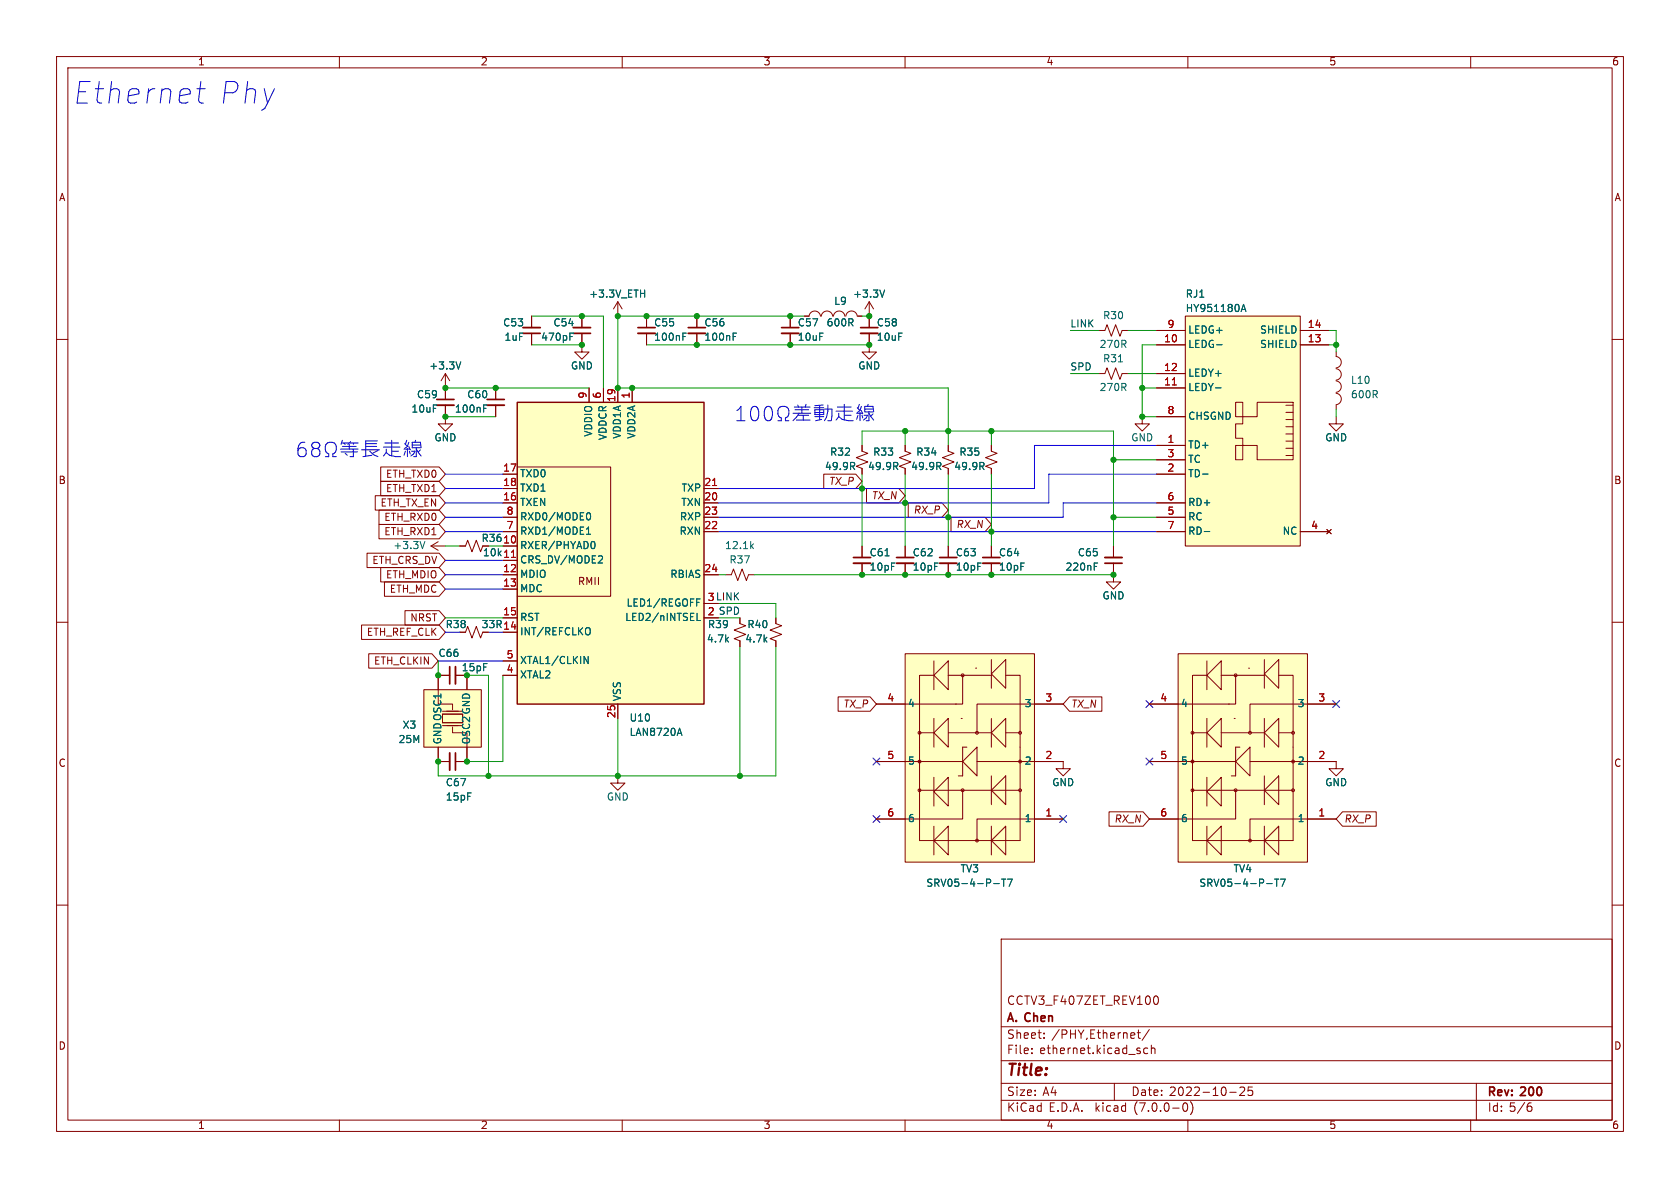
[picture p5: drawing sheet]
<svg xmlns="http://www.w3.org/2000/svg" width="297mm" height="210mm" viewBox="0 0 297 210" stroke-linecap="round" stroke-linejoin="round" font-family="sans-serif">
<g fill="none" stroke="#840000" stroke-width=".18">
<path d="M10 10h277v190h-277zM12 12h273v186h-273zM60 10v2M110 10v2M160 10v2M210 10v2M260 10v2M10 60h2M114.3 55.9v2M114.3 58.9v2.1M123.2 55.9v2M123.2 58.9v2.1"/>
<path d="M139.7 55.9v2M139.7 58.9v2.1M285 60h2M10 110h2M285 110h2M10 160h2M285 160h2M177 166h108v32h-108zM204.3 176.1a.81 .81 0 0 1 .6 .6 .81 .81 0 0 1-.3 .8l-.3 .1M60 198v2M110 198v2M160 198v2"/>
<path d="M177 194.5h108M177 191.5h108M177 187.5h108M177 181.5h108M182.4 186.1v.2M182.4 185.3v.2M184.6 183.4v.2M184.6 182.6v.2M197 191.5v3M200.5 182.6l.1 .3-.7 .2M201 182.6h.6M201.3 182.1v1.2l.3 .3"/>
<path d="M202.9 185.3h-.4l-.3 .2v.5l.1 .2h.6M203.2 182l-1.3 1.9M203.5 185.4l.3-.1h.3l.1 1M203.5 184.8v1.5M209.3 195h.2a.81 .81 0 0 1 .5 .6 .81 .81 0 0 1-.3 .8l-.1 .1a.81 .81 0 0 1-.6-.7 .81 .81 0 0 1 .3-.8zM210 198v2M210.5 194.8a1.74 1.74 0 0 1 0 2.2M217.4 193.1h1.1M219.2 192.3l.6-.1 .2 .1v.3l-.9 1.1h.9M221.4 192.2h-.7l-.1 .7 .2-.2 .5 .1 .2 .2-.1 .5-.2 .2-.6-.2M260 198v2M261 191.5v6.5"/>
<path d="M270.3 195.5h.2l.3 .3v.5l-.5 .2M270.4 195h-.1"/>
</g>
<path d="M112.8 58.9h3M121.7 58.9h3M138.2 58.9h3" fill="none" stroke="#840000" stroke-width=".33"/>
<path d="M112.8 57.9h3M121.7 57.9h3M138.2 57.9h3" fill="none" stroke="#840000" stroke-width=".3"/>
<path d="M120.7 58.9h.6M129.6 58.9h.6" fill="none" stroke="#006464" stroke-width=".18"/>
<path d="M160 115.6h22.9v36.8h-22.9z" fill="#ffffc2" stroke="#ffffc2" stroke-width=".18"/>
<g fill="#ffffc2">
<path d="M165.1 148.6l2.5-2.5v5z"/>
<path d="M165.1 139.9l2.5-2.5v5.1z"/>
<path d="M165.1 129.5l2.5-2.5v5.1z"/>
<path d="M165.1 119.4l2.5-2.6v5.1z"/>
<path d="M170.2 134.6l2.5-2.5v5.1z"/>
<path d="M175.3 148.6l2.5-2.5v5z"/>
<path d="M175.3 139.7l2.5-2.5v5z"/>
<path d="M175.3 129.5l2.5-2.5v5.1z"/>
<path d="M175.3 119.1l2.5-2.5v5.1z"/>
</g>
<g fill="none" stroke="#840000" stroke-width=".18">
<path d="M94 55.9v2M94 58.9v2.1M102.9 58.9v3.3h1.2l-1.2 1.3-1.3-1.3h1.3M102.9 55.9v2M109.2 53.3l-.7 1.3M109.2 53.3v2.6M109.2 53.3l.8 1.3M142.2 55.9h.8M143 55.9a1.01 1.01 0 0 1 1-.9 1.01 1.01 0 0 1 1.1 .9M145.2 55.9a1.01 1.01 0 0 1 1-.9 1.01 1.01 0 0 1 1 .9M147.3 55.9a1.01 1.01 0 0 1 1-.9 1.01 1.01 0 0 1 1.1 .9M149.5 55.9a1.01 1.01 0 0 1 1-.9 1.01 1.01 0 0 1 1.1 .9"/>
<path d="M151.6 55.9h.8M153.7 58.9v3.3h1.2l-1.2 1.3-1.3-1.3h1.3M153.7 53.3l-.8 1.3M153.7 53.3v4.6M153.7 53.3l.7 1.3M78.7 71.6v3.3h1.3l-1.3 1.3-1.2-1.3h1.2M78.7 66l-.7 1.3M78.7 66v4.6M78.7 66l.8 1.3M87.6 68.6v2M87.6 71.6v2.1M104.1 68.6v2.5"/>
<path d="M106.7 68.6v2.5M109.2 68.6v2.5M111.8 68.6v2.5M152.4 78.7v1.1l1 .3-2 .8 2 .8-2 .7 1 .4v1M160 78.7v1.1l1 .3-2 .8 2 .8-2 .7 1 .4v1M167.6 78.7v1.1l1.1 .3-2.1 .8 2.1 .8-2.1 .7 1 .4v1M175.3 78.7v1.1l1 .3-2.1 .8 2.1 .8-2.1 .7 1.1 .4v1M201.9 73.7v1.2h1.3l-1.3 1.3-1.2-1.3h1.2M76.2 96.5l1.3 .8M76.2 96.5h2.5M77.5 95.8l-1.3 .7M88.9 96.5h2.5"/>
<path d="M88.9 99.1h2.5M88.9 88.9h2.5M88.9 83.8h2.5M88.9 86.4h2.5M88.9 94h2.5M88.9 91.4h2.5M91.4 82.6h16.5v22.8h-16.5M124.5 88.9h2.5M124.5 86.4h2.5M124.5 94h2.5M124.5 91.4h2.5M175.3 96.5v2.1"/>
<path d="M175.3 99.6v2M196.8 99.6v3.3h1.3l-1.3 1.2-1.2-1.2h1.2M196.8 96.5v2.1M88.9 119.4h2.5M88.9 101.6h2.5M88.9 104.1h2.5M88.9 111.8h2.5M88.9 109.2h2.5M88.9 116.8h2.5M124.5 101.6h2.5M124.5 109.2h2.5M124.5 106.7h2.5"/>
<path d="M130.8 109.2v1l1 .4-2 .8 2 .7-2 .8 1 .4v1M137.2 109.2v1l1 .4-2.1 .8 2.1 .7-2.1 .8 1.1 .4v1M160 115.6h22.9v36.8h-22.9zM165.1 119.4h-2.5v10.1M165.1 119.4l2.5-2.6v5.1zM165.1 116.8v5.1M167.6 119.4h7.7M170.2 119.4v5.1h-15.3M172.5 118.1h.1M175.3 119.1l2.5-2.5v5.1zM175.3 116.6v5.1M177.8 119.4h2.5v10.1"/>
<path d="M77.5 134.6h2M80.5 134.6h2M109.2 137.2v1.2h1.3l-1.3 1.3-1.3-1.3h1.3M109.2 124.5v2.5M154.9 134.6h15.3M162.6 139.7h17.7M165.1 129.5h-2.5v19.1h17.7v-19.1h-2.5M165.1 139.9l2.5-2.5v5.1zM165.1 129.5l2.5-2.5v5.1zM165.1 127v5.1M165.1 137.4v5.1M167.6 129.5h7.7"/>
<path d="M168.9 124.5h.1M169.9 127h.1M170.2 139.7v5.1h-15.3M170.2 134.6l2.5-2.5v5.1zM170.9 132.1h-.7v5.1h-.8M172.7 134.6h15.3v1.3h1.2l-1.2 1.3-1.3-1.3h1.3M175.3 139.7l2.5-2.5v5zM175.3 129.5l2.5-2.5v5.1zM175.3 127v5.1M175.3 137.2v5M188 124.5h-15.3v5M236.2 134.6v1.3h1.3l-1.3 1.3-1.3-1.3h1.3"/>
<path d="M165.1 148.6l2.5-2.5v5zM165.1 146.1v5M175.3 148.6l2.5-2.5v5zM175.3 146.1v5M188 144.8h-15.3v3.8"/>
<circle cx="170.2" cy="119.4" r=".25"/>
<circle cx="162.6" cy="139.7" r=".25"/>
<circle cx="162.6" cy="134.6" r=".25"/>
<circle cx="162.6" cy="129.5" r=".25"/>
<circle cx="170.2" cy="139.7" r=".25"/>
<circle cx="172.7" cy="129.5" r=".25"/>
<circle cx="180.3" cy="129.5" r=".25"/>
<circle cx="180.3" cy="139.7" r=".25"/>
<circle cx="180.3" cy="134.6" r=".25"/>
<circle cx="172.7" cy="148.6" r=".25"/>
</g>
<g fill="none" stroke="#006464" stroke-width=".18">
<path d="M100.7 58.9h.6M113.2 51.9h.8M114 51.3v1.2M156.4 51.3l-.4 1.2M81.5 64l-.5 1.2M85.5 71.6h.6M75.1 95.7l-.4 1.3M103.7 94.4h.7M103.7 93.5l.3-.3v1.2M104 90.6a.68 .68 0 0 1 .4 .7 .68 .68 0 0 1-.4 .6M104.9 95.7a.79 .79 0 0 1 0 1.3M106.4 98.3l.1 .2v.3l-.8 .7h.8"/>
<path d="M150.7 82.4l.4 .6M151 81.9v.4M158.3 82.4l.4 .6M158.7 81.9v.4M165.9 82.4l.4 .6M166.3 81.9v.4M173.5 82.4l.5 .6M173.9 81.9v.4M193.5 99.5h.6M103.3 116l.7 1.3v-1.3M104.2 111a.9 .9 0 0 1 0 1.2M123.2 106.5h.4"/>
<path d="M123.2 105.9h.6M123.2 108.4v1.3h.6M119.8 129.6h.6M120.1 128.7l.5 1.3M175.7 156.2h1M177.1 155.4h.7M177.4 155.4v1.3M178.1 155.4h.8l-.5 1.3"/>
</g>
<path d="M92.5 57.9h3M101.3 57.9h3.1M152.1 58.9h3.1M77.2 71.6h3.1M86.1 71.6h3.1M173.7 99.6h3.1M195.3 98.6h3.1M79.5 133.1v3" fill="none" stroke="#840000" stroke-width=".33"/>
<path d="M92.5 58.9h3M101.3 58.9h3.1M152.1 57.9h3.1M77.2 70.6h3.1M86.1 70.6h3.1M173.7 98.6h3.1M195.3 99.6h3.1M80.5 133.1v3" fill="none" stroke="#840000" stroke-width=".3"/>
<g fill="#ffffc2" stroke="#ffffc2" stroke-width=".18">
<path d="M91.4 71.1h33.1v53.4h-33.1z"/>
<path d="M208.3 115.6h22.8v36.8h-22.8z"/>
</g>
<path d="M91.4 71.1h33.1v53.4h-33.1z" fill="none" stroke="#840000" stroke-width=".25"/>
<path d="M90.4 98.5h.7M126 85.8h.7" fill="none" stroke="#a90000" stroke-width=".18"/>
<g fill="#ffffc2">
<path d="M215.9 146.1v5l-2.5-2.5z"/>
<path d="M215.9 137.4v5.1l-2.5-2.6z"/>
<path d="M213.4 129.5l2.5-2.5v5.1z"/>
<path d="M213.4 119.4l2.5-2.6v5.1z"/>
<path d="M218.4 134.6l2.6-2.5v5.1z"/>
<path d="M223.5 148.6l2.6-2.5v5z"/>
<path d="M223.5 139.7l2.6-2.5v5z"/>
<path d="M223.5 129.5l2.6-2.5v5.1z"/>
<path d="M223.5 119.1l2.6-2.5v5.1z"/>
</g>
<g fill="none" stroke="#840000" stroke-width=".18">
<path d="M81.3 96.5h1l.4-1 .7 2 .8-2 .8 2 .3-1M152.4 96.5v2.1M152.4 99.6v2M160 96.5v2.1M160 99.6v2M77.5 119.4h2M80.5 119.4h2M208.3 115.6h22.8v36.8h-22.8zM213.4 119.4h-2.6v10.1M213.4 119.4l2.5-2.6v5.1zM213.4 116.8v5.1M215.9 119.4h7.6"/>
<path d="M218.4 119.4v5.1h-15.2M220.7 118.1h.1M223.5 119.1l2.6-2.5v5.1zM223.5 116.6v5.1M226.1 119.4h2.5v10.1M203.2 134.6h15.2M210.8 139.7h17.8M213.4 129.5h-2.6v19.1h17.8v-19.1h-2.5M213.4 129.5l2.5-2.5v5.1zM213.4 127v5.1M213.4 137.4v5.1M215.9 137.4v5.1l-2.5-2.6z"/>
<path d="M215.9 129.5h7.6M217.2 124.5h.1M218.2 127h.1M218.4 139.7v5.1h-15.2M218.4 134.6l2.6-2.5v5.1zM219.2 132.1h-.8v5.1h-.7M221 134.6h15.2M223.5 139.7l2.6-2.5v5zM223.5 129.5l2.6-2.5v5.1zM223.5 127v5.1M223.5 137.2v5M236.2 124.5h-15.2v5"/>
<path d="M213.4 146.1v5M215.9 146.1v5l-2.5-2.5zM223.5 148.6l2.6-2.5v5zM223.5 146.1v5M236.2 144.8h-15.2v3.8"/>
<circle cx="218.4" cy="119.4" r=".25"/>
<circle cx="210.8" cy="139.7" r=".25"/>
<circle cx="210.8" cy="134.6" r=".25"/>
<circle cx="210.8" cy="129.5" r=".25"/>
<circle cx="218.4" cy="139.7" r=".25"/>
<circle cx="221" cy="129.5" r=".25"/>
<circle cx="228.6" cy="139.7" r=".25"/>
<circle cx="228.6" cy="134.6" r=".25"/>
<circle cx="228.6" cy="129.5" r=".25"/>
<circle cx="221" cy="148.6" r=".25"/>
</g>
<path d="M223.9 156.2h1M225.3 155.4h.8M225.7 155.4v1.3M226.4 155.4h.8l-.5 1.3" fill="none" stroke="#006464" stroke-width=".18"/>
<path d="M150.9 99.6h3M158.5 99.6h3M80.5 117.9v3" fill="none" stroke="#840000" stroke-width=".33"/>
<path d="M150.9 98.6h3M158.5 98.6h3M79.5 117.9v3" fill="none" stroke="#840000" stroke-width=".3"/>
<path d="M74.9 121.9h10.2v10.2h-10.2z" fill="#ffffc2" stroke="#ffffc2" stroke-width=".18"/>
<path d="M78.2 126.2h3.6v1.6h-3.6z" fill="#ffffc2"/>
<g fill="none" stroke="#840000" stroke-width=".18">
<path d="M194.3 58.4h1l.4-1 .8 2 .7-2 .8 2 .4-1h1M236.2 73.7v1.2h1.3l-1.3 1.3-1.3-1.3h1.3M167.6 96.5v2.1M167.6 99.6v2M77.5 119.4v5.1h2.5v1M82.3 111.8l.4-1.1 .7 2.1 .8-2.1 .8 2.1 .3-1M82.5 119.4v2.5M128.3 101.6h1l.4-1 .7 2 .8-2 .8 2 .3-1h1M74.9 121.9h10.2v10.2h-10.2zM77.5 132.1v2.5M78.2 126.2h3.6v1.6h-3.6M78.2 126.2h3.6v1.6h-3.6z"/>
<path d="M78.2 125.7h3.6M78.2 128.3h3.6M80 128.5v1h2.5v5.1"/>
</g>
<path d="M166.1 99.6h3.1" fill="none" stroke="#840000" stroke-width=".33"/>
<path d="M166.1 98.6h3.1" fill="none" stroke="#840000" stroke-width=".3"/>
<path d="M132.8 96.5l.4 .5M133.2 96.1l-.5 .5" fill="none" stroke="#006464" stroke-width=".18"/>
<g fill="#ffffc2" stroke="#ffffc2" stroke-width=".18">
<path d="M209.5 55.9h20.4v40.6h-20.4z"/>
<path d="M218.4 78.7h1.3v2.6h-1.3z"/>
<path d="M218.4 71.1h1.3v2.6h-1.3z"/>
</g>
<path d="M218.4 74.9h1.3v-1.2h2.5v-2.6h6.4v10.2h-6.4v-2.6h-2.5v-1.2h-1.3z" fill="#ffffc2"/>
<g fill="none" stroke="#840000" stroke-width=".18">
<path d="M94 55.9v2M94 58.9v2.1M102.9 55.9v2M102.9 58.9v2.1M114.3 55.9v2M114.3 58.9v2.1M123.2 55.9v2M123.2 58.9v2.1M139.7 55.9v2M139.7 58.9v2.1M142.2 55.9h.8M151.6 55.9h.8"/>
<path d="M153.7 55.9v2M153.7 58.9v2.1M204.5 58.4h5M209.5 55.9h20.4v40.6h-20.4zM229.9 58.4h5M78.7 68.6v2M78.7 71.6v2.1M87.6 68.6v2M87.6 71.6v2.1M104.1 68.6v2.5M106.7 68.6v2.5M109.2 68.6v2.5"/>
<path d="M111.8 68.6v2.5M152.4 78.7v1.1M160 78.7v1.1M167.6 78.7v1.1M175.3 78.7v1.1M194.3 66h1l.4-1 .8 2.1 .7-2.1 .8 2.1 .4-1.1h1M204.5 78.7h5M204.5 61h5M204.5 68.6h5M204.5 66h5M204.5 73.7h5M218.4 78.7h1.3v2.6h-1.3z"/>
<path d="M218.4 71.1h1.3v2.6h-1.3zM218.4 74.9h1.3v-1.2h2.5v-2.6h6.4v10.2h-6.4v-2.6h-2.5v-1.2h-1.3zM227.3 72.9h1.3M227.3 79.3h1.3M227.3 78h1.3M227.3 76.7h1.3M227.3 75.4h1.3M227.3 74.2h1.3M227.3 71.6h1.3M229.9 61h5M236.2 63a1.01 1.01 0 0 1 .9 1 1.01 1.01 0 0 1-.9 1M236.2 65.2a1.01 1.01 0 0 1 .9 1 1.01 1.01 0 0 1-.9 1"/>
<path d="M236.2 67.3a1.01 1.01 0 0 1 .9 1 1.01 1.01 0 0 1-.9 1M236.2 69.5a1.01 1.01 0 0 1 .9 1 1.01 1.01 0 0 1-.9 1M236.2 62.2v.8M236.2 71.6v.8M64.9 97.8h12.7l1.1 1.3-1.1 1.2h-12.7zM66.3 87.6h11.3l1.1 1.3-1.1 1.3h-11.3zM67 92.7h10.6l1.1 1.3-1.1 1.3h-10.6zM67 90.2h10.6l1.1 1.2-1.1 1.3h-10.6zM67.3 82.5h10.3l1.1 1.3-1.1 1.3h-10.3zM67.3 85.1h10.3l1.1 1.3-1.1 1.2h-10.3zM81.3 96.5h1M88.9 83.8h2.5"/>
<path d="M88.9 94h2.5M88.9 91.4h2.5M88.9 88.9h2.5M88.9 96.5h2.5M88.9 99.1h2.5M88.9 86.4h2.5M124.5 94h2.5M124.5 91.4h2.5M124.5 88.9h2.5M124.5 86.4h2.5M145.6 83.8h5.7l1.1 1.3-1.1 1.3h-5.7zM152.4 82.8v1"/>
<path d="M152.4 96.5v2.1M152.4 99.6v2M153.2 86.4h5.7l1.1 1.2-1.1 1.3h-5.7zM160 82.8v1M160 96.5v2.1M160 99.6v2M160.6 88.9h5.9l1.1 1.3-1.1 1.2h-5.9zM167.6 82.8v1M167.6 96.5v2.1M167.6 99.6v2M168.1 91.4h6l1.2 1.3-1.2 1.3h-6zM175.3 82.8v1"/>
<path d="M175.3 96.5v2.1M175.3 99.6v2M196.8 96.5v2.1M196.8 99.6v2M204.5 83.8h5M204.5 81.3h5M204.5 94h5M204.5 91.4h5M204.5 88.9h5M227.3 80.5h1.3M229.9 94h5M234.6 93.6l.7 .8"/>
<path d="M235.3 93.6l-.7 .8M63.9 110.5h13.7l1.1 1.3-1.1 1.2h-13.7zM65.2 115.6h11.2l1.1 1.2-1.1 1.3h-11.2zM67.3 100.3h10.3l1.1 1.3-1.1 1.3h-10.3zM68 102.9h9.6l1.1 1.2-1.1 1.3h-9.6zM71.6 107.9h6l1.1 1.3-1.1 1.3h-6zM79.5 119.4h-2v2.5M80.5 119.4h2v2.5M88.9 101.6h2.5M88.9 104.1h2.5M88.9 111.8h2.5M88.9 109.2h2.5"/>
<path d="M88.9 119.4h2.5M88.9 116.8h2.5M124.5 101.6h2.5M124.5 109.2h2.5M124.5 106.7h2.5M130.8 109.2v1M130.8 113.3v1M137.2 109.2v1M137.2 113.3v1M77.5 132.1v2.5h2M82.5 132.1v2.5h-2M109.2 124.5v2.5"/>
<path d="M148.2 123.2h5.6l1.1 1.3-1.1 1.2h-5.6zM154.9 134.6h5.1M154.9 124.5h5.1M182.9 134.6h5.1M182.9 124.5h5.1M189.1 123.2h5.7v2.5h-5.7l-1.1-1.2zM203.2 134.6h5.1M203.2 124.5h5.1M231.1 134.6h5.1M231.1 124.5h5.1M154.9 144.8h5.1M182.9 144.8h5.1"/>
<path d="M196.1 143.5h6l1.1 1.3-1.1 1.3h-6zM203.2 144.8h5.1M231.1 144.8h5.1M237.3 143.5h6v2.6h-6l-1.1-1.3z"/>
</g>
<g fill="none" stroke="#006464" stroke-width=".18">
<path d="M100.7 58.9h.6M113.2 51.9h.8M114 51.3v1.2M120.7 58.9h.6M129.6 58.9h.6M156.4 51.3l-.4 1.2M219.4 55.1l.4-1.3 .5 1.3M219.5 54.7h.6M81.5 64l-.5 1.2M85.5 71.6h.6M214.9 68.6h1M215.1 60.9h.9"/>
<path d="M103.7 94.4h.7M103.7 93.5l.3-.3v1.2M104 90.6a.68 .68 0 0 1 .4 .7 .68 .68 0 0 1-.4 .6M104.9 95.7a.79 .79 0 0 1 0 1.3M106.4 98.3l.1 .2v.3l-.8 .7h.8M150.7 82.4l.4 .6M151 81.9v.4M158.3 82.4l.4 .6M158.7 81.9v.4M165.9 82.4l.4 .6M166.3 81.9v.4M173.5 82.4l.5 .6"/>
<path d="M173.9 81.9v.4M193.5 99.5h.6M212.6 83.8h1M212.9 94h1M103.3 116l.7 1.3v-1.3M104.2 111a.9 .9 0 0 1 0 1.2M123.2 106.5h.4M123.2 105.9h.6M123.2 108.4v1.3h.6M119.8 129.6h.6M120.1 128.7l.5 1.3M175.7 156.2h1"/>
<path d="M177.1 155.4h.7M177.4 155.4v1.3M178.1 155.4h.8l-.5 1.3M223.9 156.2h1M225.3 155.4h.8M225.7 155.4v1.3M226.4 155.4h.8l-.5 1.3"/>
</g>
<path d="M207.3 68h.7M90.4 98.5h.7M126 85.8h.7" fill="none" stroke="#a90000" stroke-width=".18"/>
<g fill="none" stroke="#0000c2" stroke-width=".18">
<path d="M34.8 15.7h1.5M35.5 14.4l-.4 3.3 .1 .3 .4 .2h.3M53.9 78.2a1.01 1.01 0 0 0-1.2 1.1v.9l.2 .4 .7 .1 .4-.2 .1-.9-.2-.3-.7-.1-.5 .4M55.6 79.3a.55 .55 0 0 1-.5-.6 .55 .55 0 0 1 .5-.5h.5a.55 .55 0 0 1 .4 .5 .55 .55 0 0 1-.4 .6M55.6 79.3l-.5 .5 .1 .7 .4 .2h.5l.4-.5v-.4l-.4-.5M55.6 79.3h.5M60.2 79.4h3.1M60.3 79.9h2.9M60.5 78.3h1.1M60.5 78.9h2.5M60.5 77.8l-.2 .8M60.8 78.3l.2 .3"/>
<path d="M61.7 78.6v.8M61.9 78.3h1.4M62 78.1l-.5 .5M62.5 79.4v1.3h-.6M62.5 78.3v.3M63.9 79.5h3.2M64.6 78.9h2M64.6 78.4h2M65.4 79.8l.6 .6 .8 .3M66.7 77.9h-2.1v2.7M66.8 79.6l-.9 .5M67.8 79h2.9"/>
<path d="M68 78.3h2.5M68.3 79.4v.6M69.2 77.8v2.8M69.4 79.8h1.1M71.4 79.4h1.1M71.5 78.4l.5 .5M71.7 79.8l-.3 .7M71.9 77.8l-.2 .8M72 79.3v1.4M72 78.9l-.5 .4M72.3 78.9l.2 .6M72.3 78.2l-.3 .7"/>
<path d="M72.4 79.8l.1 .4M72.8 79.8h.6l-.3 .4-.5 .4M72.9 78.7h1.4M73.5 77.8l-.1 .4M73.6 79.2v1.5h-.5M73.6 79.4l.8 1.2M74.3 79.2h-1.4v-1h1.4l.1 1M74.3 79.5l-.3 .4M130.3 74.4h1.4M130.3 72.6l.7-.8v2.6M132.9 72.1a.61 .61 0 0 1 .7-.3 .61 .61 0 0 1 .4 .5 1.49 1.49 0 0 1-.5 2.1 .65 .65 0 0 1-.7-.5 2.17 2.17 0 0 1 .1-1.8zM135.3 72.1a.61 .61 0 0 1 .7-.3 .61 .61 0 0 1 .4 .5 1.49 1.49 0 0 1-.4 2.1 .65 .65 0 0 1-.8-.5 2.17 2.17 0 0 1 .1-1.8z"/>
<path d="M137.5 74.4h.6v-.5a1.08 1.08 0 0 1-.5-1.5 1.08 1.08 0 0 1 1.5-.4 1.17 1.17 0 0 1-.2 1.9v.5h.6M140.2 73h3.1M140.4 72h2.8M140.5 72.4h2.5M140.8 74.3h2.4M141 71.6l.2 .4M141.2 73.4h1.8M141.3 73l-1.1 1.4M141.8 72v1M142 73.4v.9M142.5 71.5l-.1 .5M143.9 72.1h1.7"/>
<path d="M144.1 72.4h1.5v.9h-1.5zM144.1 72.9h1.5M144.1 73.7h1.5M144.9 71.7v2.4M145.3 74.1l-1.1 .3M145.5 71.6l-1.4 .1M145.7 72.3h1.4l-.1 2.1M146.4 74.4h.4M146.4 71.6v1.1l-.3 1.1-.4 .6M147.8 72.7h2.9M148 72h2.5M148.3 73.7l.6 .4 1.1 .3h.8"/>
<path d="M148.3 73v.7M148.3 73.7l-.5 .6M149.3 71.5v2.8M149.4 73.4h1.1M151.4 73h1.1M151.6 72.1l.4 .5M151.7 73.4l-.3 .7M151.9 71.5l-.2 .7M152 72.9v1.5M152 72.6l-.4 .3M152.3 72.6l.2 .6M152.3 71.8l-.3 .8"/>
<path d="M152.4 73.4l.1 .5M152.8 73.4h.6l-.3 .5-.5 .4M152.9 72.3h1.4M153.5 71.5l-.1 .3M153.6 72.8v1.6h-.5M153.6 73l.9 1.3M154.3 72.8h-1.4v-1h1.4l.2 1M154.3 73.2l-.3 .3M57.5 80.7h.6v-.5a1.08 1.08 0 0 1-.5-1.4 1.08 1.08 0 0 1 1.5-.5 1.17 1.17 0 0 1-.3 1.9v.5h.6M61 80.1l.4 .4M65.7 80.5l-1.5 .2M68.3 80l.6 .5 1.1 .2h.8"/>
<path d="M68.3 80l-.5 .6"/>
</g>
<g fill="none" stroke="#009600" stroke-width=".18">
<path d="M94 55.9h12.7v12.7M142.2 55.9h-33v12.7h58.4v10.1M152.4 55.9h1.3M189.2 58.4h5.1M199.4 58.4h5.1M234.9 58.4h1.3v3.8M78.7 73.7h8.9M78.7 68.6h25.4M94 61h8.9M114.3 61h39.4M152.4 78.7v-2.5h44.4v20.3M160 76.2v2.5"/>
<path d="M175.3 76.2v2.5M189.2 66h5.1M199.4 66h5.1M201.9 68.6h2.6M204.5 61h-2.6v12.7h2.6M234.9 61h1.3M236.2 72.4v1.3M78.7 96.5h2.6M86.4 96.5h2.5M152.4 83.8v12.7M160 83.8v12.7M167.6 83.8v12.7"/>
<path d="M175.3 83.8v12.7M196.8 81.3h7.7M196.8 91.4h7.7M77.5 116.8v2.6M78.7 109.2h10.2M82.5 119.4h3.9v17.8M88.9 119.4v15.2h-6.4M127 101.6h1.3M127 106.7h10.2v2.5M127 109.2h3.8M130.8 114.3v22.9M133.3 101.6h63.5"/>
<path d="M137.2 114.3v22.9h-59.7v-2.6M109.2 127v10.2"/>
</g>
<g fill="none" stroke="#00f" stroke-width=".18">
<path d="M204.5 78.7h-21.6v7.7h-55.9M78.7 91.4h10.2M78.7 86.4h10.2M78.7 88.9h10.2M78.7 83.8h10.2M78.7 94h10.2M78.7 99.1h10.2M127 94h77.5M204.5 88.9h-16.5v2.5h-61M204.5 83.8h-19.1v5.1h-58.4M77.5 116.8h11.4M78.7 104.1h10.2"/>
<path d="M78.7 101.6h10.2"/>
</g>
<path d="M154.3 134l1.2 1.2M155.5 134l-1.2 1.2M202.6 134l1.2 1.2M202.6 123.9l1.2 1.2M203.8 134l-1.2 1.2M203.8 123.9l-1.2 1.2M235.6 123.9l1.2 1.2M236.8 123.9l-1.2 1.2M154.3 144.2l1.2 1.2M155.5 144.2l-1.2 1.2M187.4 144.2l1.2 1.2M188.6 144.2l-1.2 1.2" fill="none" stroke="#000084" stroke-width=".18"/>
<g fill="#009600" stroke="#009600" stroke-width=".18">
<circle cx="114.3" cy="55.9" r=".46"/>
<circle cx="123.2" cy="61" r=".46"/>
<circle cx="123.2" cy="55.9" r=".46"/>
<circle cx="153.7" cy="55.9" r=".46"/>
<circle cx="139.7" cy="55.9" r=".46"/>
<circle cx="139.7" cy="61" r=".46"/>
<circle cx="78.7" cy="68.6" r=".46"/>
<circle cx="78.7" cy="73.7" r=".46"/>
<circle cx="153.7" cy="61" r=".46"/>
<circle cx="102.9" cy="55.9" r=".46"/>
<circle cx="109.2" cy="55.9" r=".46"/>
<circle cx="109.2" cy="68.6" r=".46"/>
<circle cx="111.8" cy="68.6" r=".46"/>
<circle cx="102.9" cy="61" r=".46"/>
<circle cx="87.6" cy="68.6" r=".46"/>
<circle cx="160" cy="88.9" r=".46"/>
<circle cx="160" cy="101.6" r=".46"/>
<circle cx="152.4" cy="101.6" r=".46"/>
<circle cx="152.4" cy="86.4" r=".46"/>
<circle cx="167.6" cy="101.6" r=".46"/>
<circle cx="175.3" cy="101.6" r=".46"/>
<circle cx="175.3" cy="94" r=".46"/>
<circle cx="196.8" cy="101.6" r=".46"/>
<circle cx="77.5" cy="119.4" r=".46"/>
<circle cx="109.2" cy="137.2" r=".46"/>
<circle cx="86.4" cy="137.2" r=".46"/>
<circle cx="130.8" cy="137.2" r=".46"/>
<circle cx="82.5" cy="134.6" r=".46"/>
<circle cx="77.5" cy="134.6" r=".46"/>
<circle cx="196.8" cy="91.4" r=".46"/>
<circle cx="201.9" cy="73.7" r=".46"/>
<circle cx="201.9" cy="68.6" r=".46"/>
<circle cx="196.8" cy="81.3" r=".46"/>
<circle cx="236.2" cy="61" r=".46"/>
<circle cx="160" cy="76.2" r=".46"/>
<circle cx="167.6" cy="76.2" r=".46"/>
<circle cx="167.6" cy="91.4" r=".46"/>
<circle cx="175.3" cy="76.2" r=".46"/>
</g>
<g font-size="5.3" fill="#0000c2">
<text x="12.7" y="19.1">Ethernet</text>
<text x="38.2" y="19.1">Phy</text>
</g>
<text font-size="2.8" fill="#840000" x="178" y="190.8">Title:</text>
<g font-size="2.1" fill="#840000">
<text x="178" y="177.9">CCTV3_F407ZET_REV100</text>
<text x="178" y="183.9">Sheet:</text>
<text x="178" y="181.1">A. Chen</text>
<text x="185.9" y="183.9">/PHY,Ethernet/</text>
<text x="178" y="186.6">File:</text>
<text x="183.8" y="186.6">ethernet.kicad_sch</text>
<text x="178" y="196.8">KiCad</text>
<text x="178" y="194">Size:</text>
<text x="184.3" y="194">A4</text>
<text x="185.4" y="196.8">E.D.A.</text>
<text x="193.7" y="196.8">kicad</text>
<text x="200" y="194">Date:</text>
<text x="200.6" y="196.8">(7.0.0-0)</text>
<text x="206.7" y="194">2022-10-25</text>
<text x="263" y="194.2">Rev:</text>
<text x="263" y="196.8">Id: 5/6</text>
<text x="269" y="194.2">200</text>
</g>
<g font-size="1.8" fill="#840000">
<text x="35" y="11.8">1</text>
<text x="85" y="11.8">2</text>
<text x="135" y="11.8">3</text>
<text x="185" y="11.8">4</text>
<text x="235" y="11.8">5</text>
<text x="285" y="11.8">6</text>
<text x="10.4" y="35.8">A</text>
<text x="285.4" y="35.8">A</text>
<text x="10.3" y="85.8">B</text>
<text x="67.1" y="89.8">ETH_TX_EN</text>
<text x="68.1" y="84.7">ETH_TXD0</text>
<text x="68.1" y="87.3">ETH_TXD1</text>
<text x="146.4" y="86">TX_P</text>
<text x="154" y="88.5">TX_N</text>
<text x="285.3" y="85.8">B</text>
<text x="67.8" y="94.9">ETH_RXD1</text>
<text x="67.8" y="92.4">ETH_RXD0</text>
<text x="161.4" y="91.1">RX_P</text>
<text x="168.9" y="93.6">RX_N</text>
<text x="65.7" y="100">ETH_CRS_DV</text>
<text x="85.1" y="96.1">R36</text>
<text x="68.1" y="102.5">ETH_MDIO</text>
<text x="68.8" y="105.1">ETH_MDC</text>
<text x="102.1" y="103.7">RMII</text>
<text x="64.7" y="112.7">ETH_REF_CLK</text>
<text x="72.4" y="110.1">NRST</text>
<text x="78.7" y="111.3">R38</text>
<text x="85.1" y="111.3">33R 14</text>
<text x="66" y="117.8">ETH_CLKIN</text>
<text x="149" y="125.4">TX_P</text>
<text x="189.4" y="125.4">TX_N</text>
<text x="10.3" y="135.8">C</text>
<text x="285.3" y="135.8">C</text>
<text x="196.9" y="145.7">RX_N</text>
<text x="237.6" y="145.7">RX_P</text>
<text x="10.3" y="185.8">D</text>
<text x="285.3" y="185.8">D</text>
<text x="35" y="199.8">1</text>
<text x="85" y="199.8">2</text>
<text x="135" y="199.8">3</text>
<text x="185" y="199.8">4</text>
<text x="235" y="199.8">5</text>
<text x="285" y="199.8">6</text>
</g>
<g font-size="1.8" fill="#006464">
<text x="104.1" y="52.9">+3.3V_ETH</text>
<text x="150.8" y="52.9">+3.3V</text>
<text x="209.6" y="52.9">RJ1</text>
<text x="88.9" y="58">C53</text>
<text x="97.8" y="58">C54</text>
<text x="115.6" y="58">C55</text>
<text x="124.5" y="58">C56</text>
<text x="141" y="58">C57</text>
<text x="146.1" y="58">600R</text>
<text x="147.4" y="54.2">L9</text>
<text x="154.9" y="58">C58</text>
<text x="194.9" y="56.7">R30</text>
<text x="209.6" y="55.4">HY951180A</text>
<text x="210.1" y="59.2">LEDG+</text>
<text x="222.6" y="59.2">SHIELD</text>
<text x="75.8" y="65.6">+3.3V</text>
<text x="89.1" y="60.5">1uF</text>
<text x="95.6" y="60.5">470pF</text>
<text x="100.9" y="65.6">GND</text>
<text x="115.6" y="60.5">100nF</text>
<text x="124.5" y="60.5">100nF</text>
<text x="141" y="60.5">10uF</text>
<text x="151.7" y="65.6">GND</text>
<text x="154.9" y="60.5">10uF</text>
<text x="194.3" y="61.8">270R</text>
<text x="194.9" y="64.3">R31</text>
<text x="210.1" y="61.8">LEDG-</text>
<text x="222.6" y="61.8">SHIELD</text>
<text x="73.6" y="70.7">C59</text>
<text x="82.5" y="70.7">C60</text>
<text x="194.3" y="69.4">270R</text>
<text x="210.1" y="69.4">LEDY-</text>
<text x="210.1" y="66.9">LEDY+</text>
<text x="238.8" y="68.1">L10</text>
<text x="238.8" y="70.7">600R</text>
<text x="72.7" y="73.2">10uF</text>
<text x="80.4" y="73.2">100nF</text>
<text x="105" y="77.3" transform="rotate(-90 105 77.3)">VDDIO</text>
<text x="107.5" y="77.9" transform="rotate(-90 107.5 77.9)">VDDCR</text>
<text x="110" y="77.7" transform="rotate(-90 110 77.7)">VDD1A</text>
<text x="112.6" y="77.7" transform="rotate(-90 112.6 77.7)">VDD2A</text>
<text x="210.1" y="74.5">CHSGND</text>
<text x="76.7" y="78.3">GND</text>
<text x="145.8" y="83.4">49.9R</text>
<text x="146.7" y="80.8">R32</text>
<text x="153.4" y="83.4">49.9R</text>
<text x="154.3" y="80.8">R33</text>
<text x="161" y="83.4">49.9R</text>
<text x="161.9" y="80.8">R34</text>
<text x="168.6" y="83.4">49.9R</text>
<text x="169.5" y="80.8">R35</text>
<text x="199.9" y="78.3">GND</text>
<text x="210.1" y="79.6">TD+</text>
<text x="210.1" y="82.1">TC</text>
<text x="234.2" y="78.3">GND</text>
<text x="91.9" y="89.7">TXEN</text>
<text x="91.9" y="84.6">TXD0</text>
<text x="91.9" y="87.2">TXD1</text>
<text x="120.3" y="89.7">TXN</text>
<text x="120.4" y="87.2">TXP</text>
<text x="210.1" y="84.6">TD-</text>
<text x="210.1" y="89.7">RD+</text>
<text x="91.9" y="94.8">RXD1/MODE1</text>
<text x="91.9" y="92.3">RXD0/MODE0</text>
<text x="120" y="94.8">RXN</text>
<text x="120.1" y="92.3">RXP</text>
<text x="210.1" y="92.3">RC</text>
<text x="210.1" y="94.8">RD-</text>
<text x="226.6" y="94.8">NC</text>
<text x="69.5" y="97.3">+3.3V</text>
<text x="85.3" y="98.6">10k 11</text>
<text x="88.9" y="96.3">10</text>
<text x="91.9" y="97.3">RXER/PHYAD0</text>
<text x="91.9" y="99.9">CRS_DV/MODE2</text>
<text x="128.1" y="97.3">12.1k</text>
<text x="128.9" y="99.9">R37</text>
<text x="153.7" y="98.6">C61</text>
<text x="153.7" y="101.2">10pF</text>
<text x="161.3" y="98.6">C62</text>
<text x="161.3" y="101.2">10pF</text>
<text x="168.9" y="98.6">C63</text>
<text x="168.9" y="101.2">10pF</text>
<text x="176.5" y="98.6">C64</text>
<text x="176.5" y="101.2">10pF</text>
<text x="188.3" y="101.2">220nF</text>
<text x="190.5" y="98.6">C65</text>
<text x="91.9" y="102.4">MDIO</text>
<text x="91.9" y="105">MDC</text>
<text x="110.6" y="107.5">LED1/REGOFF</text>
<text x="118.4" y="102.4">RBIAS</text>
<text x="194.9" y="106.2">GND</text>
<text x="91.9" y="112.6">INT/REFCLKO</text>
<text x="91.9" y="110">RST</text>
<text x="110.4" y="110">LED2/nINTSEL</text>
<text x="124.9" y="113.9">4.7k</text>
<text x="125.1" y="111.3">R39</text>
<text x="131.7" y="113.9">4.7k</text>
<text x="132.1" y="111.3">R40</text>
<text x="77.5" y="116.4">C66</text>
<text x="91.9" y="117.7">XTAL1/CLKIN</text>
<text x="91.9" y="120.2">XTAL2</text>
<text x="110" y="124" transform="rotate(-90 110 124)">VSS</text>
<text x="160.5" y="125.3">4</text>
<text x="181" y="125.3">3</text>
<text x="208.8" y="125.3">4</text>
<text x="229.3" y="125.3">3</text>
<text x="70.4" y="131.6">25M</text>
<text x="71.1" y="129.1">X3</text>
<text x="78.3" y="131.6" transform="rotate(-90 78.3 131.6)">GND</text>
<text x="78.3" y="127.6" transform="rotate(-90 78.3 127.6)">OSC1</text>
<text x="83.4" y="131.6" transform="rotate(-90 83.4 131.6)">OSC2 GND</text>
<text x="111.2" y="127.8">U10</text>
<text x="111.2" y="130.4">LAN8720A</text>
<text x="160.5" y="135.4">5</text>
<text x="181" y="135.4">2</text>
<text x="208.8" y="135.4">5</text>
<text x="229.3" y="135.4">2</text>
<text x="78.7" y="139.3">C67</text>
<text x="78.7" y="141.8">15pF</text>
<text x="107.2" y="141.8">GND</text>
<text x="186" y="139.3">GND</text>
<text x="234.2" y="139.3">GND</text>
<text x="160.5" y="145.6">6</text>
<text x="181" y="145.6">1</text>
<text x="208.8" y="145.6">6</text>
<text x="229.3" y="145.6">1</text>
<text x="169.8" y="154.5">TV3</text>
<text x="218" y="154.5">TV4</text>
<text x="163.7" y="157">SRV05-4-P-T7</text>
<text x="212" y="157">SRV05-4-P-T7</text>
</g>
<g font-size="1.8" fill="#0f0f0f">
<text x="189.2" y="58.1">LINK</text>
<text x="189.2" y="65.7">SPD</text>
<text x="125.1" y="106.4">3 LINK</text>
<text x="125.1" y="109">2 SPD</text>
</g>
<g font-size="1.8" fill="#a90000">
<text x="206.3" y="58.2">9</text>
<text x="231.1" y="58.2">14</text>
<text x="205.7" y="60.7">10</text>
<text x="205.7" y="65.8">12</text>
<text x="231.1" y="60.7">13</text>
<text x="103.9" y="70.5" transform="rotate(-90 103.9 70.5)">9</text>
<text x="106.4" y="70.5" transform="rotate(-90 106.4 70.5)">6</text>
<text x="109" y="71.1" transform="rotate(-90 109 71.1)">19</text>
<text x="111.5" y="70.5" transform="rotate(-90 111.5 70.5)">1</text>
<text x="205.7" y="68.3">11</text>
<text x="206.3" y="73.4">8</text>
<text x="88.9" y="83.6">17</text>
<text x="206.3" y="78.5">1</text>
<text x="206.3" y="83.6">2</text>
<text x="206.3" y="81">3</text>
<text x="88.9" y="88.6">16</text>
<text x="88.9" y="86.1">18</text>
<text x="124.5" y="88.6">20</text>
<text x="124.5" y="86.1">21</text>
<text x="206.3" y="88.6">6</text>
<text x="89.5" y="93.7">7</text>
<text x="89.5" y="91.2">8</text>
<text x="124.5" y="93.7">22</text>
<text x="124.5" y="91.2">23</text>
<text x="206.3" y="91.2">5</text>
<text x="206.3" y="93.7">7</text>
<text x="231.7" y="93.7">4</text>
<text x="88.9" y="101.3">12</text>
<text x="124.5" y="101.3">24</text>
<text x="88.9" y="103.9">13</text>
<text x="125.1" y="106.4">3</text>
<text x="88.9" y="109">15</text>
<text x="125.1" y="109">2</text>
<text x="89.5" y="119.1">4</text>
<text x="89.5" y="116.6">5</text>
<text x="156.8" y="124.2">4</text>
<text x="184.8" y="124.2">3</text>
<text x="205.1" y="124.2">4</text>
<text x="233" y="124.2">3</text>
<text x="109" y="127" transform="rotate(-90 109 127)">25</text>
<text x="156.8" y="134.4">5</text>
<text x="184.8" y="134.4">2</text>
<text x="205.1" y="134.4">5</text>
<text x="233" y="134.4">2</text>
<text x="156.8" y="144.5">6</text>
<text x="184.8" y="144.5">1</text>
<text x="205.1" y="144.5">6</text>
<text x="233" y="144.5">1</text>
</g>
<text font-size="1.8" fill="#009600" x="81.6" y="118.9">15pF</text>
</svg>
